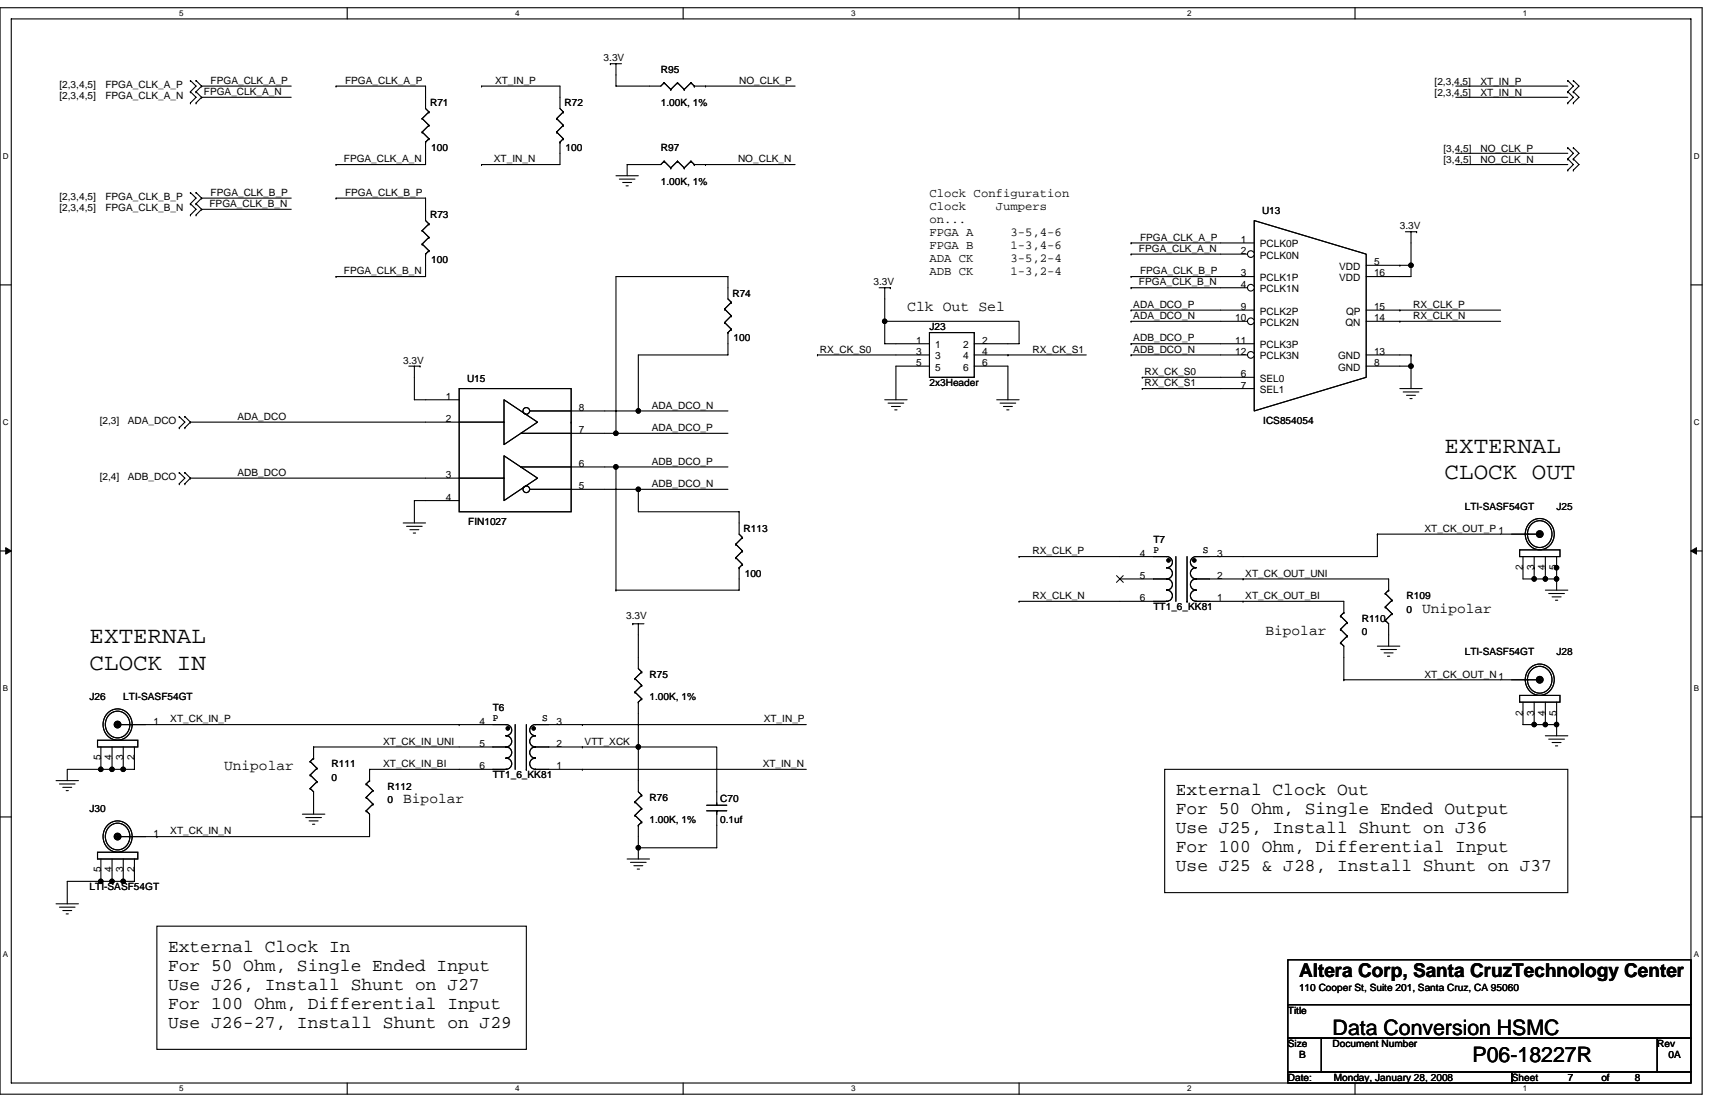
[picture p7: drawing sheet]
<svg xmlns="http://www.w3.org/2000/svg" width="432mm" height="279mm" viewBox="0 0 432 279" stroke-linecap="round" stroke-linejoin="round" font-family="sans-serif">
<path d="M0 1.9h428.6v273.5h-428.6zM2.8 4.8h422.9v267.8h-422.9z" fill="none" stroke="#000" stroke-width=".28"/>
<g fill="#fff">
<path d="M45.1 2.2h1.1v2.3h-1.1z"/>
<path d="M45.1 272.9h1.1v2.3h-1.1z"/>
</g>
<path d="M87.4 1.9v2.9M87.4 272.6v2.8" fill="none" stroke="#000" stroke-width=".28"/>
<g fill="#fff">
<path d="M129.7 2.2h1.1v2.3h-1.1z"/>
<path d="M129.7 272.9h1.1v2.3h-1.1z"/>
</g>
<path d="M172 1.9v2.9M172 272.6v2.8" fill="none" stroke="#000" stroke-width=".28"/>
<g fill="#fff">
<path d="M214.3 2.2h1.1v2.3h-1.1z"/>
<path d="M214.3 272.9h1.1v2.3h-1.1z"/>
</g>
<path d="M256.6 1.9v2.9M256.6 272.6v2.8" fill="none" stroke="#000" stroke-width=".28"/>
<g fill="#fff">
<path d="M298.9 2.2h1.1v2.3h-1.1z"/>
<path d="M298.9 272.9h1.1v2.3h-1.1z"/>
</g>
<path d="M341.2 1.9v2.9M341.2 272.6v2.8" fill="none" stroke="#000" stroke-width=".28"/>
<g fill="#fff">
<path d="M383.5 2.2h1.1v2.3h-1.1z"/>
<path d="M383.5 272.9h1.1v2.3h-1.1z"/>
<path d="M.7 38.2h1.5v2.3h-1.5z"/>
<path d="M426.5 38.2h1.4v2.3h-1.4z"/>
<path d="M.7 105.2h1.5v2.2h-1.5z"/>
<path d="M426.5 105.2h1.4v2.2h-1.4z"/>
</g>
<path d="M0 71.7h2.8M425.7 71.7h2.9" fill="none" stroke="#000" stroke-width=".28"/>
<g fill="#fff">
<path d="M.7 172.1h1.4v2.3h-1.4z"/>
<path d="M426.5 172.1h1.3v2.3h-1.3z"/>
</g>
<path d="M0 138.7h2.8M425.7 138.7h2.9" fill="none" stroke="#000" stroke-width=".28"/>
<path d="M1.4 137.9l1.4 .8-1.4 .8zM425.7 138.7l1.4-.8v1.6z" fill="#000" stroke="#000" stroke-width=".25"/>
<g fill="#fff">
<path d="M.7 239.1h1.4v2.3h-1.4z"/>
<path d="M426.4 239.1h1.4v2.3h-1.4z"/>
</g>
<g fill="none" stroke="#000" stroke-width=".28">
<path d="M153.7 16h.1M153.7 16h2.8M155.1 16v5.7h11.3l.8-.9M47.9 20.3h.1M47.9 23.1h.1M47.9 25.9h.1M47.9 20.3l1.5 1.4-1.5 1.4M47.9 23.1l1.5 1.4-1.5 1.4M49.4 23.1h.1M49.4 20.3h.1M49.4 25.9h.1M49.4 20.3l1.4 1.4"/>
<path d="M49.4 23.1l1.4 1.4M50.8 24.5h.1M50.8 21.7h.1M50.8 24.5h22.5M50.8 21.7h22.5M50.8 21.7l-1.4 1.4M50.8 24.5l-1.4 1.4M84.6 21.7h22.5v2.8M84.6 21.7h.1M107.1 38.6v2.8h-22.5M121.2 21.7h.1M121.2 21.7h19.8v2.8"/>
<path d="M141 38.6v2.8h-19.8M167.2 20.8h.1M167.2 20.8l1.7 1.7M168.9 22.5h.1M170.6 20.8h.1M170.6 20.8l-1.7 1.7M170.6 20.8l1.7 1.7M172.3 22.5h.1M174 20.8h.1M174 20.8l-1.7 1.7M174 20.8l.8 .9M174.8 21.7h.1"/>
<path d="M174.8 21.7h25.4M177.6 21.7h.1M366.5 21.7h28.2M366.5 24.5h28.2M366.5 38.6h28.2M394.7 20.3h.1M394.7 23.1h.1M394.7 25.9h.1M394.7 37.2h.1M394.7 20.3l1.4 1.4-1.4 1.4M394.7 23.1l1.4 1.4-1.4 1.4M394.7 37.2l1.4 1.4-1.4 1.4"/>
<path d="M396.1 20.3h.1M396.1 23.1h.1M396.1 25.9h.1M396.1 37.2h.1M396.1 20.3l1.5 1.4-1.5 1.4M396.1 23.1l1.5 1.4-1.5 1.4M396.1 37.2l1.5 1.4-1.5 1.4M47.9 48.5h.1M47.9 51.3h.1M47.9 54.1h.1M47.9 48.5l1.5 1.4-1.5 1.4M47.9 51.3l1.5 1.4-1.5 1.4"/>
<path d="M49.4 51.3h.1M49.4 48.5h.1M49.4 54.1h.1M49.4 48.5l1.4 1.4M49.4 51.3l1.4 1.4M50.8 49.9h.1M50.8 52.7h.1M50.8 49.9h22.5M50.8 52.7h22.5M50.8 49.9l-1.4 1.4M50.8 52.7l-1.4 1.4M84.6 49.9h22.5v2.8"/>
<path d="M84.6 49.9h.1M84.6 41.4h.1M121.2 41.4h.1M155.1 44.2h5.6M155.9 45.1h4M156.8 45.9h2.2M157.6 46.8h.6M163.5 41.4h-5.6v2.8M177.6 41.4h.1M177.6 41.4h22.6M315.8 55.5l28.2 8.5v31l-28.2 8.4zM353.8 58.3h2.9"/>
<path d="M355.3 58.3v8.5M356.7 58.3h.1M366.5 41.4h28.2M394.7 40h.1M394.7 42.8h.1M394.7 40l1.4 1.4-1.4 1.4M396.1 40h.1M396.1 42.8h.1M396.1 40l1.5 1.4-1.5 1.4M84.6 69.6h.1M107.1 66.8v2.8h-22.5M183.3 72.4v-2.8h-28.2v39.5"/>
<path d="M221.3 72.4h2.9M222.8 72.4v8.5M224.2 72.4h.1M284.8 69.6h.1M284.8 72.4h.1M284.8 64h.1M284.8 61.2h.1M284.8 78.1h.1M284.8 69.6h31M284.8 72.4h22.5M284.8 64h22.5M284.8 61.2h31"/>
<path d="M284.8 78.1h31M352.4 66.8h.1M352.4 78.1h.1M352.4 66.8h2.9M352.4 78.1h25.4M355.3 66.8v2.8h-2.9M102.9 92.2h2.8M104.3 92.2v8.4h2.8M105.7 92.2h.1M183.3 86.5v2.8h-22.6v14.1h-8.4M205.8 89.3h.1M205.8 89.3h19.8"/>
<path d="M222.8 80.9h33.8v5.6h-2.8M222.8 80.9h.1M222.8 80.9v5.6h2.8M225.6 92.2v8.4M253.8 92.2v8.4M253.8 89.3h.1M253.8 89.3h19.7M284.8 86.5h.1M284.8 89.3h.1M284.8 80.9h.1M284.8 86.5h31M284.8 89.3h22.5"/>
<path d="M284.8 80.9h22.5M287.6 97.8h.1M287.6 95h.1M287.6 97.8h19.7M287.6 95h19.7M352.4 92.2h2.9v5.6M352.4 89.3h2.9M352.4 80.9h.1M352.4 97.8h5.7M352.4 80.9h25.4M353.3 98.7h3.9M354.1 99.5h2.3"/>
<path d="M355.3 89.3h.1M355.3 89.3v2.9M45.1 104.9h.1M45.1 107.7h.1M45.1 119h.1M45.1 104.9l1.4 1.4-1.4 1.4M45.1 119l1.4 1.4-1.4 1.4M46.5 107.7h.1M46.5 104.9h.1M46.5 119h.1M46.5 104.9l1.4 1.4M46.5 119l1.4 1.4"/>
<path d="M47.9 106.3h.1M47.9 106.3h59.2M47.9 106.3l-1.4 1.4M152.3 109.1h2.8M152.3 117.5h2.8M155.1 109.1h.1M155.1 117.5h.1M155.1 109.1h28.2M155.1 117.5h28.2M155.1 117.5v31M160.7 103.4h.1M160.7 103.4h22.6"/>
<path d="M222.8 100.6h5.6M223.6 101.5h3.9M224.5 102.3h2.2M225.3 103.2h.5M251 100.6h5.6M251.8 101.5h3.9M252.6 102.3h2.3M253.5 103.2h.5M355 100.3h.5M45.1 121.8h.1M46.5 121.8h.1M47.9 120.4h.1"/>
<path d="M47.9 120.4h59.2M47.9 120.4l-1.4 1.4M101.5 131.6h5.6M102.4 132.5h3.9M103.2 133.3h2.3M104.1 134.2h.5M107.1 126h-2.8v5.6M152.3 123.2h8.4M160.7 123.2h.1M160.7 123.2v5.6h25.4v2.8M160.7 123.2h22.6M346.8 134.5v5.6h-33.8"/>
<path d="M346.8 134.5h.1M346.8 134.5h31M155.1 148.5h.1M159.3 157h.1M159.3 157h2.8M160.7 157v8.5M186.1 145.7v2.8h-31M256.6 140.1h.1M256.6 151.4h.1M256.6 140.1h25.4M256.6 151.4h25.4M313 151.4h.1"/>
<path d="M313 145.7h.1M313 151.4h25.3M313 145.7h36.6v2.8M348.8 156.2l.8 .8v5.6M348.8 156.2h.1M348.8 152.8h.1M348.8 149.4h.1M348.8 152.8l1.7 1.7M348.8 149.4l1.7 1.7M349.6 148.5h.1M349.6 148.5l-.8 .9M350.5 154.5h.1"/>
<path d="M350.5 151.1h.1M350.5 154.5l-1.7 1.7M350.5 151.1l-1.7 1.7M383.5 142.9v2.8h2.8M386.3 142.9h.1M386.3 145.7h2.8M386.3 142.9v2.8M389.1 145.7h2.8M389.1 142.9h.1M389.1 148.5h5.6M389.1 142.9v2.8M389.9 149.4h4"/>
<path d="M390.8 150.2h2.2M391.6 151.1h.6M391.9 145.7h.1M391.9 142.9h.1M391.9 142.9v5.6M160.7 179.6v8.4M338.3 171.1h.1M338.3 165.5v5.6M338.3 171.1h39.5M346.8 162.6h5.6M347.6 163.5h4M348.5 164.3h2.3"/>
<path d="M349.3 165.2h.6M383.5 179.6v2.8h2.8M386.3 179.6v2.8M389.1 179.6h.1M389.1 179.6v2.8M391.9 179.6v2.8M14.1 196.5h5.6M15 197.3h3.9M15.8 198.2h2.3M16.7 199h.5M25.4 193.7h-8.5v2.8M25.4 193.7h.1"/>
<path d="M25.4 190.8v2.9h2.8M28.2 193.7h.1M28.2 190.8v2.9M28.2 193.7h2.8M31 190.8v2.9h2.8v-2.9M31 193.7h.1M39.5 182.4h87.9M79 188h.1M79 188h48.4M93 193.7h.1M93 193.7h34.4M115.6 182.4h.1"/>
<path d="M127.4 182.4a1.4 1.4 0 0 1 1.4 1.4 1.4 1.4 0 0 1-1.4 1.4 1.4 1.4 0 0 1 1.4 1.4 1.4 1.4 0 0 1-1.4 1.4 1.4 1.4 0 0 1 1.4 1.4 1.4 1.4 0 0 1-1.4 1.4 1.4 1.4 0 0 1 1.4 1.4 1.4 1.4 0 0 1-1.4 1.4M129.7 182.4v11.3M132.5 193.7h.1M132.5 182.4v11.3M134.8 188a1.4 1.4 0 0 0-1.4 1.4 1.4 1.4 0 0 0 1.4 1.4 1.4 1.4 0 0 0-1.4 1.4 1.4 1.4 0 0 0 1.4 1.4M134.8 188h11.8M134.8 193.7h68.2M146.6 188h14.1v11.3l.9 .9M146.6 188h.1M146.6 182.4h.1M146.6 193.7h.1M160.7 188h19.8v14.7"/>
<path d="M160.7 188h.1M203 182.4h-68.2a1.4 1.4 0 0 0-1.4 1.4 1.4 1.4 0 0 0 1.4 1.4 1.4 1.4 0 0 0-1.4 1.4 1.4 1.4 0 0 0 1.4 1.4M293.2 193.7h101.5v31h-101.5zM386.3 182.4h.1M386.3 182.4h2.8M389.1 182.4h2.8M389.1 185.2h5.6M389.9 186.1h4M390.8 186.9h2.2M391.6 187.7h.6M391.9 182.4h.1M391.9 182.4v2.8"/>
<path d="M0 205.6h2.8M24.6 214.5h10.1v1.7h-10.1zM25.4 216.2v5.6M27 207.8a3.7 3.7 0 0 1 4.8-.4 3.7 3.7 0 0 1 1.2 4.7 3.7 3.7 0 0 1-4.6 2.2 3.7 3.7 0 0 1-2.4-4.5l.2-.8zM27.4 208.2a3.2 3.2 0 0 1 4.1-.3 3.2 3.2 0 0 1 1 4 3.1 3.1 0 0 1-3.6 1.9 3.1 3.1 0 0 1-2.4-3.2 3.5 3.5 0 0 1 .9-2.4zM28.2 216.2v5.6M31 216.2v5.6M33.8 216.2v5.6h-8.4M39.5 210.6h.1M76.1 204.9h5.7M77 205.8h3.9M77.8 206.6h2.3"/>
<path d="M78.7 207.5h.5M79 202.1v2.8M93 207.8v2.8h-63.4M157.9 216.2h5.6M158.7 217.1h4M159.6 217.9h2.2M159.9 201.8h.1M159.9 205.2h.1M159.9 201.8l1.7 1.7M159.9 205.2l1.7 1.7M160.4 218.8h.6M160.7 207.8v5.6"/>
<path d="M160.7 213.4h.1M160.7 213.4v2.8M160.7 207.8h.1M161.6 200.2h.1M161.6 203.5h.1M161.6 206.9h.1M161.6 200.2l-1.7 1.6M161.6 203.5l-1.7 1.7M161.6 206.9l-.9 .9M177.9 204.1h5.1M177.9 202.7h5.1M180.5 204.1v9.3h-19.8"/>
<path d="M180.5 204.1h.1M425.7 205.6h2.9M14.1 227.5h5.6M15 228.3h3.9M15.8 229.2h2.3M16.7 230h.5M25.4 221.8h-8.5v5.7M25.4 221.8h.1M28.2 221.8h.1M31 221.8h.1M39.5 233.1h93v31h-93zM324.3 241.6h101.4v11.3h-101.4z"/>
<path d="M324.3 252.9h101.4v8.4h-101.4zM324.3 261.3h8.4v8.5h-8.4zM324.3 269.8h56.3v2.8h-56.3zM332.7 261.3h84.6v8.5h-84.6zM380.6 269.8h45.1v2.8h-45.1zM417.3 261.3h8.4v8.5h-8.4z"/>
<circle cx="29.6" cy="210.6" r=".84"/>
<circle cx="29.6" cy="210.6" r=".28"/>
<circle cx="29.6" cy="210.6" r=".55"/>
</g>
<g fill="#000" stroke="#000" stroke-width=".28">
<circle cx="355.3" cy="66.8" r=".56"/>
<circle cx="222.7" cy="80.9" r=".55"/>
<circle cx="355.3" cy="92.2" r=".56"/>
<circle cx="155.1" cy="117.5" r=".56"/>
<circle cx="155.1" cy="109.1" r=".55"/>
<circle cx="160.7" cy="103.4" r=".56"/>
<circle cx="160.7" cy="123.2" r=".55"/>
<circle cx="386.3" cy="145.7" r=".56"/>
<circle cx="389.1" cy="145.7" r=".56"/>
<circle cx="391.9" cy="145.7" r=".56"/>
<circle cx="391.9" cy="142.9" r=".55"/>
<circle cx="25.4" cy="193.7" r=".55"/>
<circle cx="28.2" cy="193.7" r=".55"/>
<circle cx="31" cy="193.7" r=".56"/>
<circle cx="127.9" cy="183.4" r=".42"/>
<circle cx="134.4" cy="183.4" r=".42"/>
<circle cx="160.7" cy="188" r=".56"/>
<circle cx="386.3" cy="182.4" r=".55"/>
<circle cx="389.1" cy="182.4" r=".55"/>
<circle cx="391.9" cy="182.4" r=".55"/>
<circle cx="160.7" cy="213.4" r=".55"/>
<circle cx="25.4" cy="221.8" r=".55"/>
<circle cx="28.2" cy="221.8" r=".55"/>
<circle cx="31" cy="221.8" r=".56"/>
</g>
<circle cx="314.9" cy="64" r=".84" fill="#fff" stroke="#000" stroke-width=".28"/>
<path d="M307.3 64h6.8" fill="none" stroke="#000" stroke-width=".28"/>
<circle cx="314.9" cy="72.4" r=".84" fill="#fff" stroke="#000" stroke-width=".28"/>
<path d="M307.3 72.4h6.8" fill="none" stroke="#000" stroke-width=".28"/>
<circle cx="314.9" cy="80.9" r=".84" fill="#fff" stroke="#000" stroke-width=".28"/>
<path d="M307.3 80.9h6.8" fill="none" stroke="#000" stroke-width=".28"/>
<circle cx="314.9" cy="89.3" r=".84" fill="#fff" stroke="#000" stroke-width=".28"/>
<g fill="none" stroke="#000" stroke-width=".28">
<path d="M106.3 29.8h.1M106.3 33.2h.1M106.3 29.8l1.7 1.7M106.3 33.2l1.7 1.7M107.1 35.8h.1M107.1 24.5v2.8l.9 .9M107.1 35.8v2.8M108 28.2h.1M108 31.5h.1M108 34.9h.1M108 28.2l-1.7 1.6M108 31.5l-1.7 1.7"/>
<path d="M108 34.9l-.9 .9M140.1 29.8h.1M140.1 33.2h.1M140.1 29.8l1.7 1.7M140.1 33.2l1.7 1.7M141 35.8h.1M141 24.5v2.8l.8 .9M141 35.8v2.8M141.8 28.2h.1M141.8 31.5h.1M141.8 34.9h.1M141.8 28.2l-1.7 1.6"/>
<path d="M141.8 31.5l-1.7 1.7M141.8 34.9l-.8 .9M106.3 58h.1M106.3 58l1.7 1.7M107.1 52.7v2.8l.9 .9M108 56.4h.1M108 59.7h.1M108 56.4l-1.7 1.6M108 59.7l-1.7 1.7M167.2 40.6h.1M167.2 40.6l-.8 .8h-2.9M167.2 40.6l1.7 1.7"/>
<path d="M168.9 42.3h.1M170.6 40.6h.1M170.6 40.6l-1.7 1.7M170.6 40.6l1.7 1.7M172.3 42.3h.1M174 40.6h.1M174 40.6l-1.7 1.7M174 40.6l.8 .8M174.8 41.4h.1M174.8 41.4h2.8M106.3 61.4h.1M106.3 61.4l1.7 1.7"/>
<path d="M107.1 64h.1M107.1 64v2.8M108 63.1h.1M108 63.1l-.9 .9M182.4 77.8h.1M182.4 77.8l1.7 1.7M183.3 72.4v2.8l.8 .9M184.1 76.1h.1M184.1 79.5h.1M184.1 76.1l-1.7 1.7M184.1 79.5l-1.7 1.7M344 78.1h8.4"/>
<path d="M344 66.8h8.4M344 69.6h8.4M115.6 97.8h28.2v31h-28.2zM182.4 81.2h.1M182.4 81.2l1.7 1.7M183.3 83.7h.1M183.3 83.7v2.8M184.1 82.9h.1M184.1 82.9l-.8 .8M225.6 89.3h8.4M225.6 92.2h8.4M225.6 86.5h8.4"/>
<path d="M234 83.7h11.3v11.3h-11.3zM245.3 89.3h8.5M245.3 92.2h8.5M245.3 86.5h8.5M307.3 89.3h6.8M307.3 95h8.5M307.3 97.8h8.5M344 89.3h8.4M344 80.9h8.4M344 92.2h8.4M107.1 106.3h19.8M107.1 100.6h8.5"/>
<path d="M126.9 100.6l8.4 5.7-8.4 5.6zM126.9 114.7l8.4 5.7-8.4 5.6zM131.1 109.1h21.2M131.1 117.5h21.2M133.4 103.4h18.9M143.8 106.3h.1M107.1 120.4h19.8M107.1 126h8.5M133.4 123.2h18.9M185.3 137h.1M185.3 137l1.6 1.7M186.1 131.6v2.9l.8 .8"/>
<path d="M186.9 135.3h.1M186.9 138.7h.1M186.9 135.3l-1.6 1.7M186.9 138.7l-1.6 1.7M377.8 134.5h9.9M382.6 138.4h10.2v1.7h-10.2zM385.1 131.7a3.7 3.7 0 0 1 4.8-.4 3.7 3.7 0 0 1 1.1 4.7 3.6 3.6 0 0 1-4.1 2.3 3.6 3.6 0 0 1-2.9-3.8 4.1 4.1 0 0 1 1.1-2.8zM385.5 132a3.2 3.2 0 0 1 4.1-.2 3.2 3.2 0 0 1 .9 3.9 3.1 3.1 0 0 1-3.5 2 3.1 3.1 0 0 1-2.4-3.3 3.5 3.5 0 0 1 .9-2.4zM185.3 140.4h.1M185.3 140.4l1.6 1.7M186.1 142.9h.1M186.1 142.9v2.8"/>
<path d="M186.9 142.1h.1M186.9 142.1l-.8 .8M282 140.1h11.8a1.4 1.4 0 0 1 1.4 1.4 1.4 1.4 0 0 1-1.4 1.4M282 151.4h11.8M282 145.7h11.8M293.8 145.7a1.4 1.4 0 0 1 1.4 1.4 1.4 1.4 0 0 1-1.4 1.4 1.4 1.4 0 0 1 1.4 1.4 1.4 1.4 0 0 1-1.4 1.4M293.8 142.9a1.4 1.4 0 0 1 1.4 1.4 1.4 1.4 0 0 1-1.4 1.4M296.1 140.1v11.3M298.9 151.4h.1M298.9 140.1v11.3M301.1 142.9a1.4 1.4 0 0 0-1.4 1.4 1.4 1.4 0 0 0 1.4 1.4M301.1 145.7a1.4 1.4 0 0 0-1.4 1.4 1.4 1.4 0 0 0 1.4 1.4 1.4 1.4 0 0 0-1.4 1.4 1.4 1.4 0 0 0 1.4 1.4"/>
<path d="M301.1 145.7h11.9M301.1 151.4h11.9M313 140.1h-11.9a1.4 1.4 0 0 0-1.4 1.4 1.4 1.4 0 0 0 1.4 1.4M337.5 158.4h.1M337.5 155h.1M337.5 158.4l1.7 1.7M337.5 155l1.7 1.7M338.3 154.2h.1M338.3 154.2l-.8 .8M338.3 151.4v2.8M339.2 156.7h.1M339.2 156.7l-1.7 1.7"/>
<path d="M383.5 140.1v2.8M386.3 140.1v2.8M389.1 140.1v2.8M391.9 140.1v2.8M27 179.6a3.7 3.7 0 0 1 4.8-.4 3.7 3.7 0 0 1 1.2 4.7 3.7 3.7 0 0 1-4.6 2.2 3.7 3.7 0 0 1-2.4-4.5l.2-.8zM27.4 180a3.2 3.2 0 0 1 4.1-.3 3.2 3.2 0 0 1 1 4 3.1 3.1 0 0 1-3.6 2 3.1 3.1 0 0 1-2.4-3.3 3.5 3.5 0 0 1 .9-2.4zM159.9 170.8h.1M159.9 174.2h.1M159.9 170.8l1.7 1.7M159.9 174.2l1.7 1.7M160.7 176.7h.1M160.7 165.5v2.8l.9 .8"/>
<path d="M160.7 176.7v2.9M161.6 169.1h.1M161.6 172.5h.1M161.6 175.9h.1M161.6 169.1l-1.7 1.7M161.6 172.5l-1.7 1.7M161.6 175.9l-.9 .8M337.5 161.8h.1M337.5 161.8l.8 .8v2.9M339.2 160.1h.1M339.2 160.1l-1.7 1.7M377.8 171.1h9.9"/>
<path d="M382.6 175h10.2v1.7h-10.2zM383.5 176.7v2.9M385.1 168.3a3.7 3.7 0 0 1 4.8-.4 3.7 3.7 0 0 1 1.1 4.7 3.6 3.6 0 0 1-4.1 2.3 3.6 3.6 0 0 1-2.9-3.8 4.1 4.1 0 0 1 1.1-2.8zM385.5 168.7a3.2 3.2 0 0 1 4.1-.3 3.2 3.2 0 0 1 .9 4 3.1 3.1 0 0 1-3.5 2 3.1 3.1 0 0 1-2.4-3.3 3.5 3.5 0 0 1 .9-2.4zM386.3 176.7v2.9M389.1 176.7v2.9M391.9 176.7v2.9M24.6 186.3h10.1v1.7h-10.1zM25.4 188v2.8M28.2 188v2.8M29.6 182.4h9.9M31 188v2.8"/>
<path d="M33.8 188v2.8M78.1 198.5h.1M78.1 195.1h.1M78.1 191.7h.1M78.1 198.5l.9 .8v2.8M78.1 195.1l1.7 1.7M78.1 191.7l1.7 1.7M79 190.8h.1M79 190.8l-.9 .9M79 188v2.8M79.8 196.8h.1M79.8 193.4h.1"/>
<path d="M79.8 196.8l-1.7 1.7M79.8 193.4l-1.7 1.7M92.2 197.3h.1M92.2 197.3l1.7 1.7M93 196.5h.1M93 196.5l-.8 .8M93 193.7v2.8M93.9 199h.1M93.9 199l-1.7 1.7M92.2 204.1h.1M92.2 200.7h.1M92.2 204.1l.8 .8v2.9"/>
<path d="M92.2 200.7l1.7 1.7M93.9 202.4h.1M93.9 202.4l-1.7 1.7"/>
<circle cx="132.5" cy="103.4" r=".84"/>
<circle cx="132.5" cy="123.2" r=".84"/>
<circle cx="387.7" cy="134.4" r=".28"/>
<circle cx="387.7" cy="134.4" r=".55"/>
<circle cx="387.7" cy="134.4" r=".84"/>
<circle cx="387.7" cy="171.1" r=".28"/>
<circle cx="387.7" cy="171.1" r=".55"/>
<circle cx="387.7" cy="171.1" r=".84"/>
<circle cx="29.6" cy="182.4" r=".84"/>
<circle cx="29.6" cy="182.4" r=".28"/>
<circle cx="29.6" cy="182.4" r=".55"/>
</g>
<g fill="#000" stroke="#000" stroke-width=".28">
<circle cx="355.3" cy="66.8" r=".56"/>
<circle cx="222.7" cy="80.9" r=".55"/>
<circle cx="355.3" cy="92.2" r=".56"/>
<circle cx="155.1" cy="117.5" r=".56"/>
<circle cx="155.1" cy="109.1" r=".55"/>
<circle cx="160.7" cy="103.4" r=".56"/>
<circle cx="160.7" cy="123.2" r=".55"/>
<circle cx="294.2" cy="141.1" r=".42"/>
<circle cx="300.7" cy="141.1" r=".42"/>
<circle cx="386.3" cy="145.7" r=".56"/>
<circle cx="389.1" cy="145.7" r=".56"/>
<circle cx="391.9" cy="145.7" r=".56"/>
<circle cx="391.9" cy="142.9" r=".55"/>
<circle cx="25.4" cy="193.7" r=".55"/>
<circle cx="28.2" cy="193.7" r=".55"/>
<circle cx="31" cy="193.7" r=".56"/>
<circle cx="160.7" cy="188" r=".56"/>
<circle cx="386.3" cy="182.4" r=".55"/>
<circle cx="389.1" cy="182.4" r=".55"/>
<circle cx="391.9" cy="182.4" r=".55"/>
<circle cx="160.7" cy="213.4" r=".55"/>
<circle cx="25.4" cy="221.8" r=".55"/>
<circle cx="28.2" cy="221.8" r=".55"/>
<circle cx="31" cy="221.8" r=".56"/>
</g>
<path d="M281.1 144.9l1.7 1.7M282.8 144.9l-1.7 1.7" fill="none" stroke="#000" stroke-width=".25"/>
<g font-size="5.9">
<text x="363.7" y="114">EXTERNAL</text>
<text x="363.7" y="120.7">CLOCK OUT</text>
<text x="22.6" y="161.9">EXTERNAL</text>
<text x="22.6" y="168.6">CLOCK IN</text>
</g>
<g font-size="5.4">
<text x="335.5" y="260.5">Data Conversion HSMC</text>
<text x="370.8" y="267.3">P06-18227R</text>
</g>
<text font-size="4.8" x="327.1" y="246">Altera Corp, Santa CruzTechnology Center</text>
<g font-size="4.5">
<text x="296.1" y="200.1">External Clock Out</text>
<text x="296.1" y="204.9">For 50 Ohm, Single Ended Output</text>
<text x="296.1" y="209.7">Use J25, Install Shunt on J36</text>
<text x="296.1" y="214.5">For 100 Ohm, Differential Input</text>
<text x="296.1" y="219.3">Use J25 &amp; J28, Install Shunt on J37</text>
<text x="42.3" y="239.5">External Clock In</text>
<text x="42.3" y="244.3">For 50 Ohm, Single Ended Input</text>
<text x="42.3" y="249.1">Use J26, Install Shunt on J27</text>
<text x="42.3" y="253.9">For 100 Ohm, Differential Input</text>
<text x="42.3" y="258.7">Use J26-27, Install Shunt on J29</text>
</g>
<g font-size="3.7">
<text x="228.4" y="78.2">Clk Out Sel</text>
<text x="358.1" y="154.3">Unipolar</text>
<text x="318.6" y="159.9">Bipolar</text>
<text x="56.4" y="193.8">Unipolar</text>
<text x="101.5" y="202.2">Bipolar</text>
</g>
<g font-size="3.1">
<text x="234" y="49.5">Clock Configuration</text>
<text x="234" y="52.8">Clock</text>
<text x="250.7" y="52.8">Jumpers</text>
<text x="234" y="56.1">on...</text>
<text x="234" y="59.4">FPGA A</text>
<text x="254.4" y="59.4">3-5,4-6</text>
<text x="234" y="62.7">FPGA B</text>
<text x="254.4" y="62.7">1-3,4-6</text>
<text x="234" y="66">ADA CK</text>
<text x="234" y="69.3">ADB CK</text>
<text x="254.4" y="66">3-5,2-4</text>
<text x="254.4" y="69.3">1-3,2-4</text>
</g>
<g font-size="2.5">
<text x="152" y="15.5">3.3V</text>
<text x="15" y="22.2">[2,3,4,5]</text>
<text x="26.5" y="22.2">FPGA_CLK_A_P</text>
<text x="51.3" y="23.9">FPGA_CLK_A_N</text>
<text x="53" y="21.1">FPGA_CLK_A_P</text>
<text x="86.9" y="21.1">FPGA_CLK_A_P</text>
<text x="124.7" y="21.1">XT_IN_P</text>
<text x="166.4" y="18.3">R95</text>
<text x="186.1" y="21.1">NO_CLK_P</text>
<text x="361.2" y="21.4">[2,3,4,5]</text>
<text x="372.7" y="21.4">XT_IN_P</text>
<text x="15" y="25">[2,3,4,5]</text>
<text x="26.5" y="25">FPGA_CLK_A_N</text>
<text x="108.3" y="26.7">R71</text>
<text x="142.1" y="26.7">R72</text>
<text x="166.4" y="26.7">1.00K, 1%</text>
<text x="361.2" y="24.2">[2,3,4,5]</text>
<text x="372.7" y="24.2">XT_IN_N</text>
<text x="86.6" y="40.9">FPGA_CLK_A_N</text>
<text x="108.6" y="38">100</text>
<text x="124.4" y="40.9">XT_IN_N</text>
<text x="142.4" y="38">100</text>
<text x="166.4" y="38">R97</text>
<text x="185.8" y="40.9">NO_CLK_N</text>
<text x="363.4" y="38.3">[3,4,5]</text>
<text x="363.4" y="41.1">[3,4,5]</text>
<text x="372.7" y="38.3">NO_CLK_P</text>
<text x="372.7" y="41.1">NO_CLK_N</text>
<text x="166.4" y="46.5">1.00K, 1%</text>
<text x="15" y="50.4">[2,3,4,5]</text>
<text x="15" y="53.2">[2,3,4,5]</text>
<text x="26.5" y="50.4">FPGA_CLK_B_P</text>
<text x="26.5" y="53.2">FPGA_CLK_B_N</text>
<text x="52.7" y="52.1">FPGA_CLK_B_N</text>
<text x="53" y="49.3">FPGA_CLK_B_P</text>
<text x="86.9" y="49.3">FPGA_CLK_B_P</text>
<text x="317.8" y="53.8">U13</text>
<text x="108.3" y="54.9">R73</text>
<text x="352.4" y="57.8">3.3V</text>
<text x="286.8" y="63.4">FPGA_CLK_A_N</text>
<text x="287" y="60.6">FPGA_CLK_A_P</text>
<text x="312.4" y="61.1">1</text>
<text x="312.4" y="63.9">2</text>
<text x="317.2" y="62.3">PCLK0P</text>
<text x="317.2" y="65.1">PCLK0N</text>
<text x="86.6" y="69">FPGA_CLK_B_N</text>
<text x="108.6" y="66.2">100</text>
<text x="219.9" y="71.9">3.3V</text>
<text x="286.8" y="71.9">FPGA_CLK_B_N</text>
<text x="287" y="69">FPGA_CLK_B_P</text>
<text x="312.4" y="69.6">3</text>
<text x="317.2" y="70.8">PCLK1P</text>
<text x="337.2" y="67.9">VDD</text>
<text x="337.2" y="70.8">VDD</text>
<text x="345.9" y="66.8">5</text>
<text x="345.9" y="69.6">16</text>
<text x="184.4" y="74.7">R74</text>
<text x="285.3" y="77.5">ADA_DCO_P</text>
<text x="312.4" y="72.4">4</text>
<text x="317.2" y="73.6">PCLK1N</text>
<text x="355.8" y="77.5">RX_CLK_P</text>
<text x="234" y="83.1">J23</text>
<text x="285.3" y="80.3">ADA_DCO_N</text>
<text x="311" y="80.9">10</text>
<text x="312.4" y="78">9</text>
<text x="317.2" y="79.2">PCLK2P</text>
<text x="317.2" y="82">PCLK2N</text>
<text x="338.8" y="82">QN</text>
<text x="338.9" y="79.2">QP</text>
<text x="345.9" y="78">15</text>
<text x="345.9" y="80.9">14</text>
<text x="355.8" y="80.3">RX_CLK_N</text>
<text x="184.7" y="86">100</text>
<text x="206.4" y="88.8">RX_CK_S0</text>
<text x="230.6" y="86.5">1</text>
<text x="230.6" y="89.3">3</text>
<text x="235.4" y="87.7">1</text>
<text x="242.5" y="87.7">2</text>
<text x="247.3" y="86.5">2</text>
<text x="247.3" y="89.3">4</text>
<text x="260" y="88.8">RX_CK_S1</text>
<text x="285.3" y="86">ADB_DCO_P</text>
<text x="285.3" y="88.8">ADB_DCO_N</text>
<text x="311" y="86.5">11</text>
<text x="311" y="89.3">12</text>
<text x="317.2" y="87.7">PCLK3P</text>
<text x="345.9" y="89.3">13</text>
<text x="101.5" y="91.6">3.3V</text>
<text x="230.6" y="92.1">5</text>
<text x="235.4" y="90.5">3</text>
<text x="235.4" y="93.3">5</text>
<text x="242.5" y="90.5">4</text>
<text x="242.5" y="93.3">6</text>
<text x="247.3" y="92.1">6</text>
<text x="288.2" y="94.4">RX_CK_S0</text>
<text x="312.4" y="95">6</text>
<text x="317.2" y="90.5">PCLK3N</text>
<text x="336.9" y="93.3">GND</text>
<text x="336.9" y="90.5">GND</text>
<text x="345.9" y="92.1">8</text>
<text x="112.2" y="100.6">1</text>
<text x="117.6" y="96.1">U15</text>
<text x="234" y="97.2">2x3Header</text>
<text x="288.2" y="97.2">RX_CK_S1</text>
<text x="312.4" y="97.8">7</text>
<text x="317.2" y="96.1">SEL0</text>
<text x="317.2" y="99">SEL1</text>
<text x="25.1" y="106.8">[2,3]</text>
<text x="32.2" y="106.8">ADA_DCO</text>
<text x="59.8" y="105.7">ADA_DCO</text>
<text x="112.2" y="106.2">2</text>
<text x="145.8" y="103.4">8</text>
<text x="164.1" y="102.9">ADA_DCO_N</text>
<text x="318.1" y="106.8">ICS854054</text>
<text x="145.8" y="109.1">7</text>
<text x="164.1" y="108.5">ADA_DCO_P</text>
<text x="59.8" y="119.8">ADB_DCO</text>
<text x="145.8" y="117.5">6</text>
<text x="164.1" y="117">ADB_DCO_P</text>
<text x="25.1" y="120.9">[2,4]</text>
<text x="32.2" y="120.9">ADB_DCO</text>
<text x="112.2" y="120.3">3</text>
<text x="112.2" y="126">4</text>
<text x="145.8" y="123.1">5</text>
<text x="164.1" y="122.6">ADB_DCO_N</text>
<text x="368.8" y="128.2">LTI-SASF54GT</text>
<text x="391.9" y="128.2">J25</text>
<text x="117.9" y="132.2">FIN1027</text>
<text x="187.2" y="133.9">R113</text>
<text x="290.4" y="136.7">T7</text>
<text x="358.6" y="133.9">XT_CK_OUT_P 1</text>
<text x="260" y="139.5">RX_CLK_P</text>
<text x="287" y="140.1">4</text>
<text x="290.4" y="139.3">P</text>
<text x="302.8" y="139.3">S</text>
<text x="306.5" y="140.1">3</text>
<text x="383.4" y="143.5" transform="rotate(-90 383.4 143.5)">2</text>
<text x="386.2" y="143.5" transform="rotate(-90 386.2 143.5)">3</text>
<text x="389.1" y="143.5" transform="rotate(-90 389.1 143.5)">4</text>
<text x="391.9" y="143.5" transform="rotate(-90 391.9 143.5)">5</text>
<text x="187.5" y="145.2">100</text>
<text x="287" y="145.7">5</text>
<text x="306.5" y="145.7">2</text>
<text x="313.5" y="145.2">XT_CK_OUT_UNI</text>
<text x="157.6" y="155.9">3.3V</text>
<text x="260" y="150.8">RX_CLK_N</text>
<text x="287" y="151.3">6</text>
<text x="290.4" y="153.6">TT1_6_KK81</text>
<text x="306.5" y="151.3">1</text>
<text x="313.5" y="150.8">XT_CK_OUT_BI</text>
<text x="354.1" y="150.8">R109</text>
<text x="354.1" y="154.2">0</text>
<text x="342.9" y="156.4">R110</text>
<text x="342.9" y="159.8">0</text>
<text x="368.8" y="164.9">LTI-SASF54GT</text>
<text x="391.9" y="164.9">J28</text>
<text x="163.5" y="170.5">R75</text>
<text x="358.6" y="170.5">XT_CK_OUT_N1</text>
<text x="22.6" y="176.2">J26</text>
<text x="31" y="176.2">LTI-SASF54GT</text>
<text x="124.1" y="179">T6</text>
<text x="163.5" y="176.2">1.00K, 1%</text>
<text x="38.6" y="182.4">1</text>
<text x="42.9" y="181.8">XT_CK_IN_P</text>
<text x="120.7" y="182.4">4</text>
<text x="124.1" y="181.5">P</text>
<text x="136.5" y="181.5">S</text>
<text x="140.1" y="182.4">3</text>
<text x="192.3" y="181.8">XT_IN_P</text>
<text x="383.4" y="180.1" transform="rotate(-90 383.4 180.1)">2</text>
<text x="386.2" y="180.1" transform="rotate(-90 386.2 180.1)">3</text>
<text x="389.1" y="180.1" transform="rotate(-90 389.1 180.1)">4</text>
<text x="391.9" y="180.1" transform="rotate(-90 391.9 180.1)">5</text>
<text x="25.4" y="191.4" transform="rotate(-90 25.4 191.4)">5</text>
<text x="28.2" y="191.4" transform="rotate(-90 28.2 191.4)">4</text>
<text x="31" y="191.4" transform="rotate(-90 31 191.4)">3</text>
<text x="33.8" y="191.4" transform="rotate(-90 33.8 191.4)">2</text>
<text x="96.5" y="187.5">XT_CK_IN_UNI</text>
<text x="120.7" y="188">5</text>
<text x="140.1" y="188">2</text>
<text x="147.2" y="187.5">VTT_XCK</text>
<text x="83.5" y="193.1">R111</text>
<text x="83.5" y="196.5">0</text>
<text x="96.5" y="193.1">XT_CK_IN_BI</text>
<text x="120.7" y="193.6">6</text>
<text x="124.1" y="195.9">TT1_6_KK81</text>
<text x="140.1" y="193.6">1</text>
<text x="192" y="193.1">XT_IN_N</text>
<text x="97.6" y="198.7">R112</text>
<text x="97.6" y="202.1">0</text>
<text x="163.5" y="201.5">R76</text>
<text x="181.3" y="201.8">C70</text>
<text x="22.6" y="204.4">J30</text>
<text x="163.5" y="207.2">1.00K, 1%</text>
<text x="181.3" y="207.2">0.1uf</text>
<text x="38.6" y="210.6">1</text>
<text x="42.9" y="210">XT_CK_IN_N</text>
<text x="25.4" y="219.6" transform="rotate(-90 25.4 219.6)">5</text>
<text x="28.2" y="219.6" transform="rotate(-90 28.2 219.6)">4</text>
<text x="31" y="219.6" transform="rotate(-90 31 219.6)">3</text>
<text x="33.8" y="219.6" transform="rotate(-90 33.8 219.6)">2</text>
<text x="22.6" y="224.1">LTI-SASF54GT</text>
<text x="327.1" y="249.5">110 Cooper St, Suite 201, Santa Cruz, CA 95060</text>
<text x="324.3" y="255.1">Title</text>
<text x="324.3" y="263.6">Size</text>
<text x="335.5" y="263.6">Document Number</text>
<text x="417.3" y="263.6">Rev</text>
<text x="327.1" y="266.4">B</text>
<text x="420.1" y="266.4">0A</text>
<text x="324.3" y="272">Date:</text>
<text x="335.8" y="272">Monday, January 28, 2008</text>
<text x="380.6" y="272">Sheet</text>
<text x="394.7" y="272">7</text>
<text x="403.2" y="272">of</text>
<text x="411.6" y="272">8</text>
</g>
<g font-size="2">
<text x="45.1" y="4.1">5</text>
<text x="129.7" y="4.1">4</text>
<text x="214.3" y="4.1">3</text>
<text x="298.9" y="4.1">2</text>
<text x="383.5" y="4.1">1</text>
<text x=".7" y="40">D</text>
<text x="426.5" y="40">D</text>
<text x=".7" y="107">C</text>
<text x="426.5" y="107">C</text>
<text x=".7" y="174">B</text>
<text x="426.5" y="174">B</text>
<text x=".7" y="240.9">A</text>
<text x="426.5" y="240.9">A</text>
<text x="45.1" y="274.7">5</text>
<text x="129.7" y="274.7">4</text>
<text x="214.3" y="274.7">3</text>
<text x="298.9" y="274.7">2</text>
<text x="383.5" y="274.7">1</text>
</g>
</svg>
